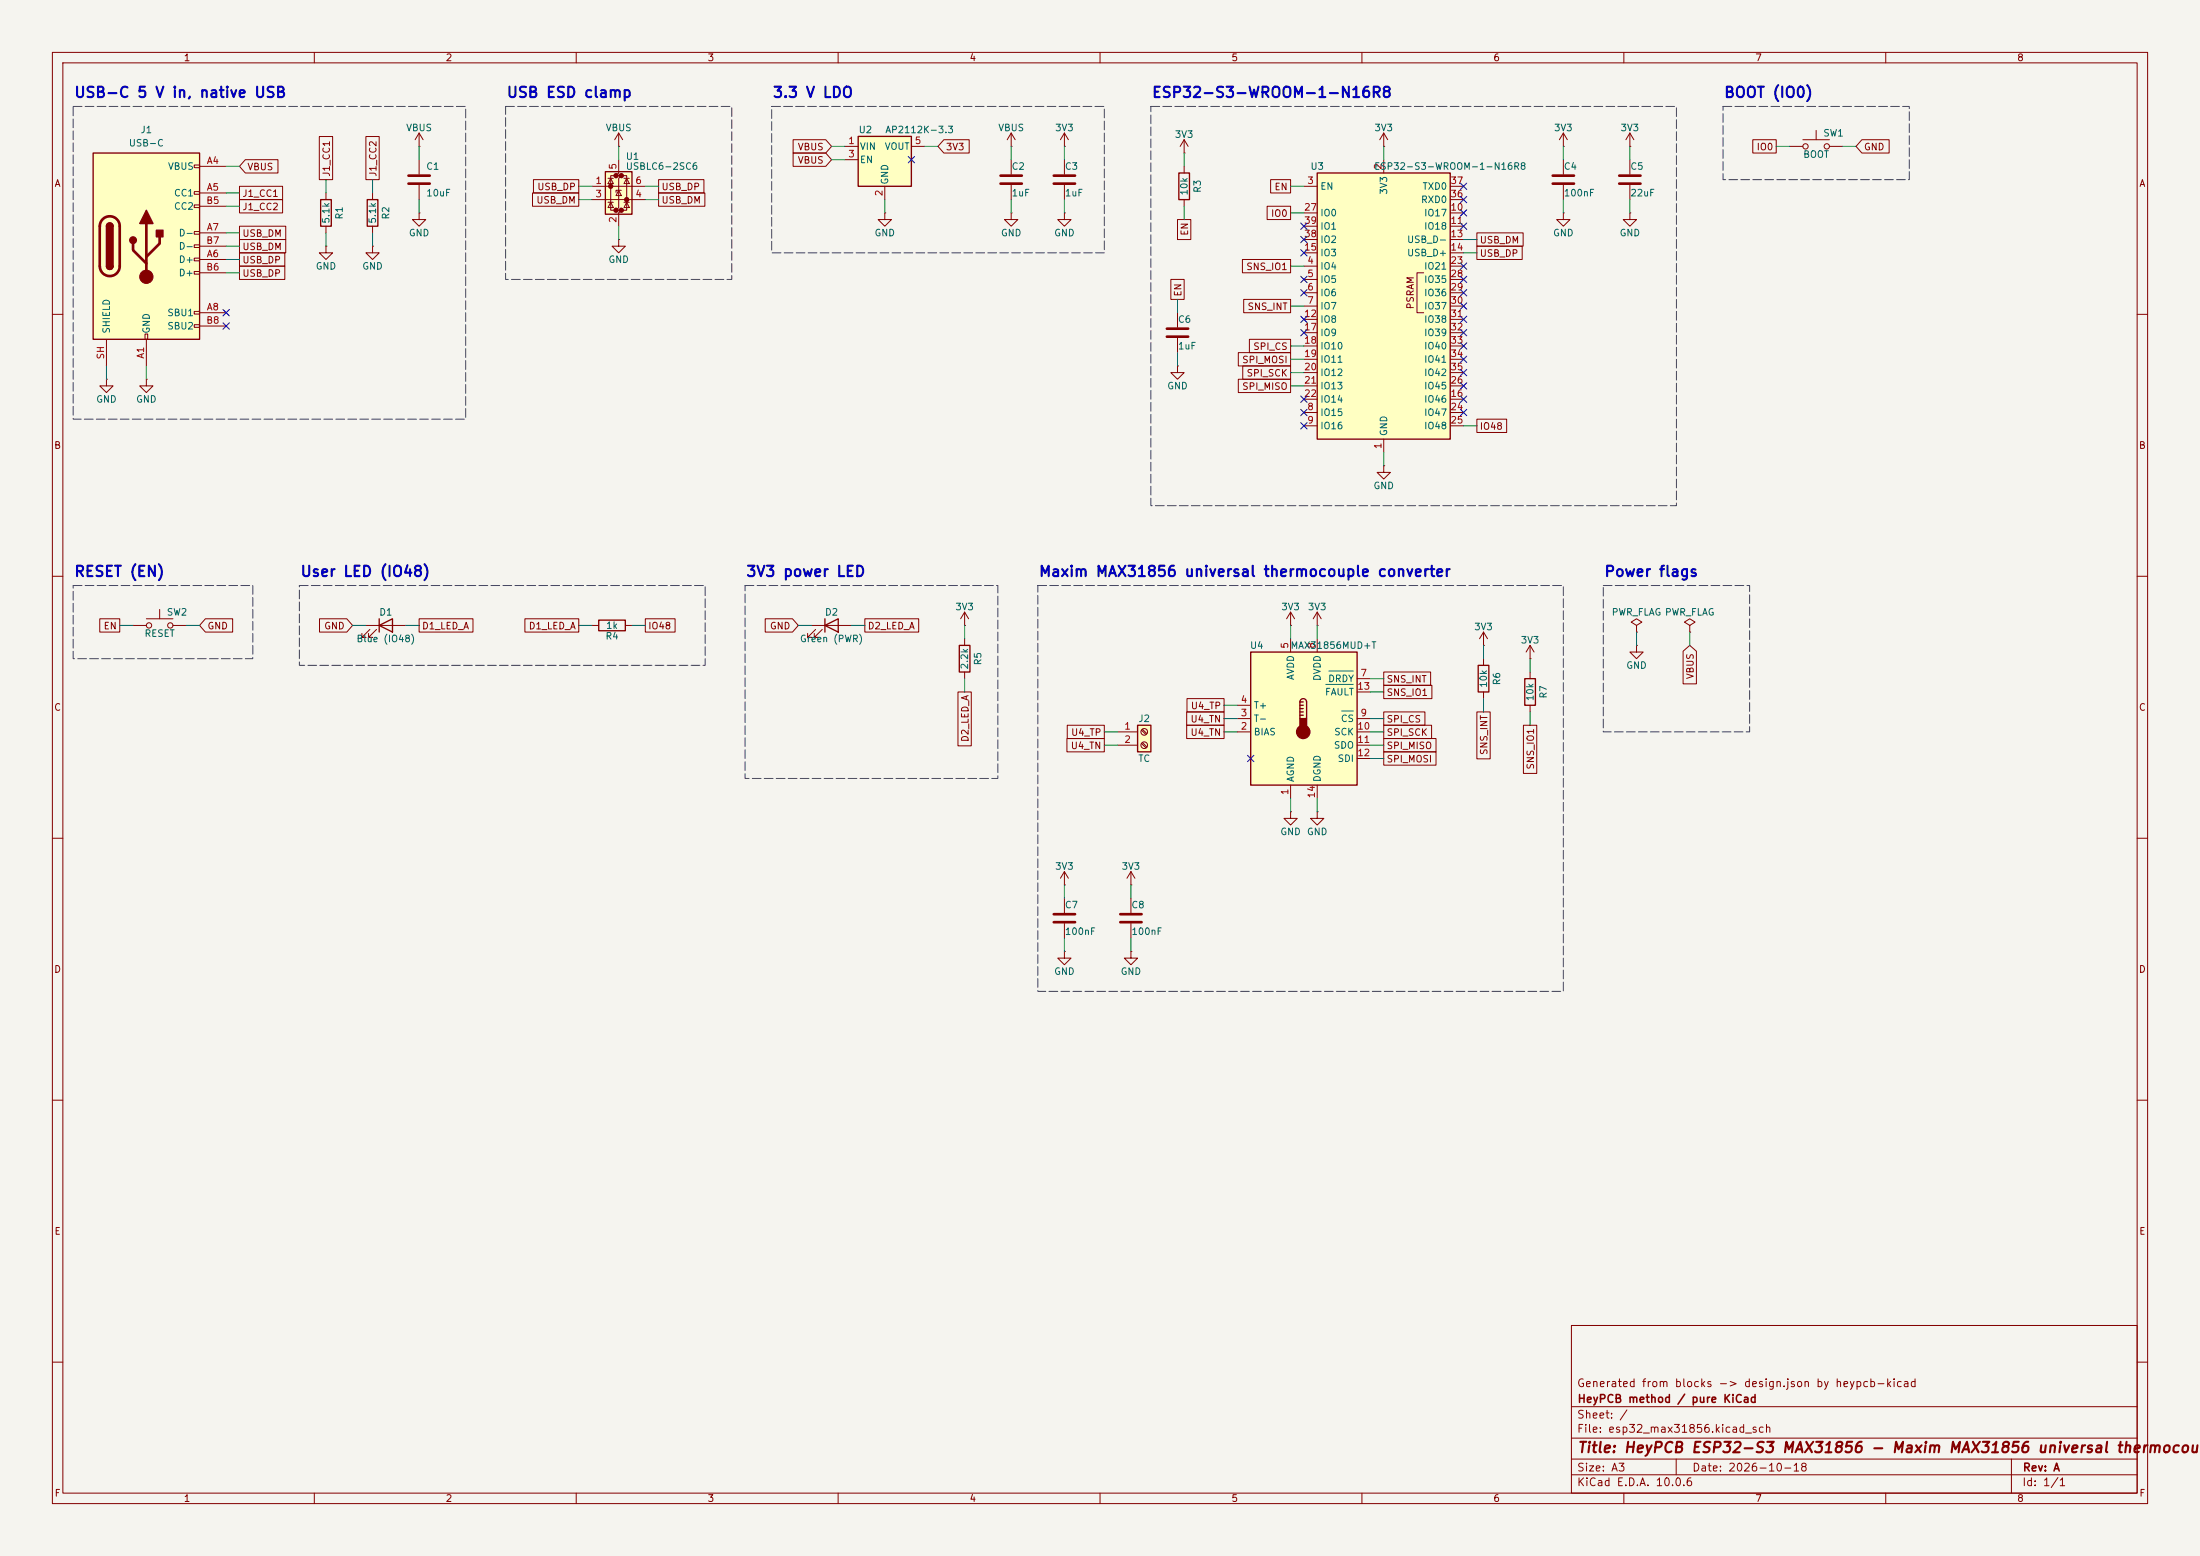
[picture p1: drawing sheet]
<svg xmlns="http://www.w3.org/2000/svg" width="420mm" height="297mm" viewBox="0 0 420 297" stroke-linecap="round" stroke-linejoin="round" font-family="sans-serif">
<path d="M0 0h420v297h-420z" fill="#f5f4ef" stroke="#f5f4ef" stroke-width=".19"/>
<g fill="none" stroke="#840000" stroke-width=".19">
<path d="M10 10h400v277h-400zM12 12h396v273h-396zM60 10v2M110 10v2M160 10v2M210 10v2M260 10v2M310 10v2M360 10v2M80 30.5v2.8M80 35.3v2.8M298.4 27.9h.1"/>
<path d="M298.4 25.4v2.5M298.4 30.5v2.8M298.4 35.3v2.8M298.4 25.4l-.7 1.3M298.4 25.4l.8 1.3M80 40.6v1.3h1.3l-1.3 1.3-1.3-1.3h1.3M80 40.6h.1M168.9 40.6v1.3h1.3l-1.3 1.3-1.3-1.3h1.3M168.9 40.6h.1M311.1 40.6v1.3h1.3l-1.3 1.3-1.2-1.3h1.2M311.1 40.6h.1M10 60h2"/>
<path d="M408 60h2M10 110h2M251.5 119.4h.1M251.5 116.8l-.8 1.3M251.5 116.8l.7 1.3M251.5 116.8v2.6M408 110h2M10 160h2M408 160h2M10 210h2M408 210h2M300 253h108v32h-108z"/>
<path d="M10 260h2M300 278.5h108M300 274.5h108M300 268.5h108M320 278.5v3M384 278.5v6.5M408 260h2M60 285v2M110 285v2M160 285v2M210 285v2M260 285v2"/>
<path d="M300 281.5h108M310 285v2M360 285v2"/>
</g>
<path d="M78 33.5h4M78 35.1h4M296.4 33.5h4.1M296.4 35.1h4.1" fill="none" stroke="#840000" stroke-width=".51"/>
<path d="M251.5 33h25.4v50.8h-25.4z" fill="#ffffc2"/>
<path d="M251.5 33h25.4v50.8h-25.4z" fill="none" stroke="#840000" stroke-width=".25"/>
<g fill="none" stroke="#840000" stroke-width=".19">
<path d="M248.9 35.6h2.6M264.2 30.5v2.5M276.9 35.6h2.5M276.9 38.1h2.5M311.1 27.9h.1M311.1 25.4l-.7 1.3M311.1 25.4l.8 1.3M311.1 25.4v2.5M248.9 50.8h2.6M248.9 53.3h2.6M248.9 55.9h2.6M248.9 58.4h2.6"/>
<path d="M248.9 40.6h2.6M248.9 43.2h2.6M248.9 45.7h2.6M248.9 48.3h2.6M271.8 52.1h-1.3v7.6h1.3M276.9 50.8h2.5M276.9 53.3h2.5M276.9 55.9h2.5M276.9 58.4h2.5M276.9 40.6h2.5M276.9 43.2h2.5M276.9 45.7h2.5"/>
<path d="M276.9 48.3h2.5M27.9 72.4v1.3h1.3l-1.3 1.2-1.2-1.2h1.2M27.9 72.4h.1M248.9 78.7h2.6M248.9 61h2.6M248.9 76.2h2.6M248.9 63.5h2.6M248.9 66h2.6M248.9 68.6h2.6M248.9 71.1h2.6M248.9 73.7h2.6M276.9 78.7h2.5"/>
<path d="M276.9 61h2.5M276.9 76.2h2.5M276.9 63.5h2.5M276.9 66h2.5M276.9 68.6h2.5M276.9 71.1h2.5M276.9 73.7h2.5M248.9 81.3h2.6M264.2 88.9v1.3h1.2l-1.2 1.2-1.3-1.2h1.3M264.2 88.9h.1M264.2 83.8v2.6M276.9 81.3h2.5"/>
</g>
<path d="M17.8 29.2h20.3v35.6h-20.3z" fill="#ffffc2"/>
<g fill="none" stroke="#840000" stroke-width=".19">
<path d="M37.1 31.5h1v.5h-1zM37.1 36.6h1v.5h-1zM37.1 39.1h1v.5h-1zM38.1 31.8h5.1M38.1 36.8h5.1M38.1 39.4h5.1M62.2 36.8v1.3M71.1 36.8v1.3M80 27.9h.1M80 25.4l-.8 1.3M80 25.4l.8 1.3M80 25.4v2.5"/>
<path d="M311.1 30.5v2.8M311.1 35.3v2.8M341.6 27.9h2.6M344.2 26.7h5M346.7 24.9v1.8M349.2 27.9h2.6M37.1 44.2h1v.5h-1zM37.1 46.7h1v.5h-1zM37.1 49.3h1v.5h-1zM37.1 51.8h1v.5h-1zM37.1 59.4h1v.5h-1zM38.1 49.5h5.1"/>
<path d="M38.1 44.5h5.1M38.1 59.7h5.1M38.1 52.1h5.1M38.1 47h5.1M62.2 47v1.3h1.3l-1.3 1.2-1.2-1.2h1.2M62.2 47h.1M62.2 43.2v1.3M71.1 47v1.3h1.3l-1.3 1.2-1.3-1.2h1.3M71.1 47h.1M71.1 43.2v1.3M20.3 72.4v1.3h1.3l-1.3 1.2-1.3-1.2h1.3M20.3 72.4h.1"/>
<path d="M20.3 64.8v5.1M27.7 63.8h.5v1h-.5zM27.9 64.8v5.1M37.1 62h1v.5h-1zM38.1 62.2h5.1M69.8 119.4h7.7M113 119.4h1.3M119.4 119.4h1.2M312.4 119.4l1-.7-1-.6-1 .6 1 .7v1.3M322.6 119.4l1-.7-1-.6-1 .6 1 .7v1.3M70.6 120.1l-1.5 1.6h.7h-.7v-.8M71.9 120.1l-1.5 1.6h.7h-.7v-.8"/>
<path d="M283.2 123.2h.1M283.2 120.7l-.8 1.2M283.2 120.7l.8 1.2M283.2 120.7v2.5M283.2 125.7v1.3M283.2 132.1v1.3M292.1 125.7h.1M292.1 123.2l-.8 1.3M292.1 123.2l.8 1.3M292.1 123.2v2.5M292.1 128.3v1.2M292.1 134.6v1.3"/>
<path d="M312.4 123.2v1.3h1.3l-1.3 1.2-1.3-1.2h1.3M312.4 123.2h.1M312.4 120.7h.1M322.6 120.7h.1M246.4 154.9v1.3h1.2l-1.2 1.3-1.3-1.3h1.3M246.4 154.9h.1M203.2 168.9h.1M203.2 166.4l-.8 1.2M203.2 166.4l.8 1.2M203.2 166.4v2.5M215.9 181.6v1.3h1.3l-1.3 1.3-1.3-1.3h1.3M215.9 181.6h.1"/>
<circle cx="344.7" cy="27.9" r=".51"/>
<circle cx="348.7" cy="27.9" r=".51"/>
</g>
<path d="M17.8 29.2h20.3v35.6h-20.3zM61.2 38.1h2v5.1h-2zM70.1 38.1h2v5.1h-2zM20.3 43.2a.64 .64 0 0 1 .7-.7 .64 .64 0 0 1 .6 .7M20.3 50.8a.64 .64 0 0 0 .7 .6 .64 .64 0 0 0 .6-.6M72.4 119.4l2.5-1.3v2.6zM72.4 118.1v2.6M114.3 118.4h5.1v2h-5.1zM282.2 127h2v5.1h-2zM291.1 129.5h2v5.1h-2z" fill="none" stroke="#840000" stroke-width=".25"/>
<path d="M309.1 33.5h4.1M309.1 35.1h4.1M19.6 41.8a1.9 1.9 0 0 1 2.1-.4 1.9 1.9 0 0 1 1.2 1.8v7.6a1.91 1.91 0 0 1-1.9 1.9 1.91 1.91 0 0 1-2-1.9l.1-7.8 .1-.6zM25.4 46.5v1.3l2.5 2.5M27.9 42.7v10.1M30.5 45.2v1.3l-2.6 2.5" fill="none" stroke="#840000" stroke-width=".51"/>
<g fill="#840000" stroke="#840000" stroke-width=".25">
<path d="M20.3 43.2h1.3v7.6h-1.3z"/>
<path d="M20.5 42.7a.64 .64 0 0 1 .7-.1 .64 .64 0 0 1 .4 .6h-1.3z"/>
<path d="M20.3 50.8h1.3a.64 .64 0 0 1-.6 .6 .64 .64 0 0 1-.7-.6z"/>
<path d="M27.9 40.1l1.3 2.6h-2.5z"/>
<path d="M29.8 43.9h1.3v1.3h-1.3z"/>
<circle cx="25.4" cy="45.8" r=".63"/>
</g>
<circle cx="27.9" cy="52.8" r="1.27" fill="#840000" stroke="#840000" stroke-width=".19"/>
<path d="M115.6 32.8h5v8.1h-5z" fill="#ffffc2"/>
<g fill="#840000" stroke="#840000" stroke-width=".51">
<circle cx="116.6" cy="35.6" r=".25"/>
<circle cx="117.6" cy="33.5" r=".25"/>
<circle cx="117.6" cy="40.1" r=".25"/>
<circle cx="118.6" cy="33.5" r=".25"/>
<circle cx="118.6" cy="40.1" r=".25"/>
<circle cx="119.6" cy="38.1" r=".25"/>
</g>
<g fill="none" stroke="#840000" stroke-width=".19">
<path d="M113 35.6h10.2M113 38.1h10.2M116.1 38.6h1M116.1 34h1M116.6 34l.5 1.1h-1zM116.6 38.6l.5 1h-1zM117.6 33.5h-1v6.6h1M118.1 30.5v2.5l-.5 .5h1l-.5 .5v5.6l-.5 .5h1l-.5 .5v2.6M118.1 36.3l.5 1h-1zM118.6 36.3h-1v.4M118.6 33.5h1v6.6h-1M119.1 38.6h1"/>
<path d="M119.1 34h1M119.6 34l.5 1.1h-1zM119.6 38.6l.5 1h-1zM251.5 154.9v1.3h1.2l-1.2 1.3-1.3-1.3h1.3M251.5 154.9h.1"/>
</g>
<path d="M115.6 32.8h5v8.1h-5z" fill="none" stroke="#840000" stroke-width=".25"/>
<path d="M238.8 124.5h20.3v25.4h-20.3z" fill="#ffffc2"/>
<path d="M225 33h2.1v5.1h-2.1zM238.8 124.5h20.3v25.4h-20.3zM248.2 134a.64 .64 0 0 1 .6-.6 .64 .64 0 0 1 .6 .6v3.2M248.2 134v3.2M248.2 134h.6M248.2 134.6h.6M248.2 135.3h.6M248.2 135.9h.6M248.2 136.5h.6" fill="none" stroke="#840000" stroke-width=".25"/>
<g fill="#840000" stroke="#840000" stroke-width=".25">
<path d="M248.2 137.2h1.2v1.9h-1.2z"/>
<circle cx="248.8" cy="139.7" r="1.27"/>
</g>
<g fill="none" stroke="#840000" stroke-width=".19">
<path d="M118.1 27.9h.1M118.1 25.4l-.8 1.3M118.1 25.4l.8 1.3M118.1 25.4v2.5M193 30.5v2.8M193 35.3v2.8M203.2 27.9h.1M203.2 25.4v2.5M203.2 30.5v2.8M203.2 35.3v2.8M203.2 25.4l-.8 1.3M203.2 25.4l.8 1.3"/>
<path d="M226.1 29.2h.1M226.1 26.7l-.8 1.2M226.1 26.7l.7 1.2M226.1 26.7v2.5M226.1 31.8v1.2M226.1 38.1v1.3M264.2 27.9h.1M264.2 25.4l-.8 1.3M264.2 25.4l.7 1.3M264.2 25.4v2.5M118.1 45.7v1.3h1.3l-1.3 1.3-1.3-1.3h1.3M118.1 45.7h.1"/>
<path d="M193 40.6v1.3h1.3l-1.3 1.3-1.2-1.3h1.2M193 40.6h.1M203.2 40.6v1.3h1.3l-1.3 1.3-1.3-1.3h1.3M203.2 40.6h.1M236.2 139.7h2.6M236.2 137.2h2.6M236.2 134.6h2.6M246.4 121.9v2.6M251.5 121.9v2.6M259.1 139.7h2.5M259.1 137.2h2.5M259.1 129.5h2.5"/>
<path d="M259.1 132.1h2.5M246.4 149.9v2.5M251.5 149.9v2.5M259.1 142.2h2.5M259.1 144.8h2.5M203.2 171.5v2.7M203.2 176.3v2.8M203.2 181.6v1.3h1.3l-1.3 1.3-1.3-1.3h1.3M203.2 181.6h.1"/>
</g>
<path d="M253.1 130.6h5.2M253.7 128.1h4.6M256.1 135.7h2.2" fill="none" stroke="#006464" stroke-width=".19"/>
<path d="M191 33.5h4.1M191 35.1h4.1M201.2 33.5h4M201.2 35.1h4M201.2 174.5h4M201.2 176h4" fill="none" stroke="#840000" stroke-width=".51"/>
<path d="M217.2 138.4h2.5v5.1h-2.5z" fill="#ffffc2"/>
<path d="M157.5 119.4l2.5-1.3v2.6zM157.5 118.1v2.6M183.1 123.2h2.1v5.1h-2.1zM217.2 138.4h2.5v5.1h-2.5z" fill="none" stroke="#840000" stroke-width=".25"/>
<g fill="none" stroke="#840000" stroke-width=".19">
<path d="M193 27.9h.1M193 25.4l-.7 1.3M193 25.4l.8 1.3M193 25.4v2.5M224.8 59.7v2.8M298.4 40.6v1.3h1.3l-1.3 1.3-1.2-1.3h1.2M298.4 40.6h.1M224.8 69.9v1.2h1.3l-1.3 1.3-1.3-1.3h1.3M224.8 69.9h.1M224.8 64.5v2.8M25.4 119.4h2.5M27.9 118.1h5.1"/>
<path d="M30.5 116.3v1.8M33 119.4h2.6M154.9 119.4h7.7M184.1 119.4h.1M184.1 116.8l-.7 1.3M184.1 116.8l.8 1.3M184.1 116.8v2.6M246.4 119.4h.1M246.4 116.8l-.8 1.3M246.4 116.8l.7 1.3M246.4 116.8v2.6M155.7 120.1l-1.5 1.6h.7h-.7v-.8"/>
<path d="M157 120.1l-1.6 1.6h.8h-.8v-.8M184.1 121.9v1.3M184.1 128.3v1.2M213.4 139.7h3.8M217.9 139.4l.9 .8M218.1 139.2l.8 .8M213.4 142.2h3.8M217.9 141.9l.9 .8M218.1 141.7l.8 .9M215.9 168.9h.1M215.9 166.4v2.5M215.9 171.5v2.7"/>
<path d="M215.9 176.3v2.8M215.9 166.4l-.8 1.2M215.9 166.4l.8 1.2"/>
<circle cx="28.4" cy="119.4" r=".51"/>
<circle cx="32.5" cy="119.4" r=".51"/>
<circle cx="218.4" cy="139.7" r=".63"/>
<circle cx="218.4" cy="142.2" r=".63"/>
</g>
<path d="M222.8 62.7h4M222.8 64.3h4M213.9 174.5h4M213.9 176h4" fill="none" stroke="#840000" stroke-width=".51"/>
<path d="M163.8 26h10.2v9.6h-10.2z" fill="#ffffc2"/>
<path d="M163.8 26h10.2v9.6h-10.2z" fill="none" stroke="#840000" stroke-width=".25"/>
<g fill="none" stroke="#840000" stroke-width=".19">
<path d="M45.7 35.6h8.2v2.5h-8.2zM45.7 38.1h8.2v2.5h-8.2zM46.8 30.5h6.3v2.5h-6.3l-1.1-1.2zM61 26.1h2.5v8.2h-2.5zM69.8 26.1h2.6v8.2h-2.6zM101.7 36.8h8.8v2.6h-8.8zM101.8 34.3h8.7v2.5h-8.7zM125.7 34.3h8.7v2.5h-8.7zM125.7 36.8h8.9v2.6h-8.9zM151.4 26.7h6.2l1.1 1.2-1.1 1.3h-6.2zM151.4 29.2h6.2l1.1 1.3-1.1 1.3h-6.2zM161.3 27.9h2.5"/>
<path d="M161.3 30.5h2.5M168.9 35.6v2.5M174 27.9h2.5M180.2 26.7h4.8v2.5h-4.8l-1.1-1.3zM241.9 39.4h4.5v2.5h-4.5zM242.6 34.3h3.8v2.5h-3.8zM334.6 26.7h4.5v2.5h-4.5zM355.4 26.7h5.2v2.5h-5.2l-1.1-1.3zM45.7 48.3h8.7v2.5h-8.7zM45.7 43.2h8.9v2.5h-8.9zM45.7 50.8h8.7v2.5h-8.7zM45.7 45.7h8.9v2.6h-8.9z"/>
<path d="M223.5 53.3h2.6v3.9h-2.6zM224.8 41.9h2.5v3.8h-2.5zM237.2 49.5h9.2v2.6h-9.2zM237.4 57.1h9v2.6h-9zM281.9 44.4h8.9v2.6h-8.9zM281.9 47h8.7v2.5h-8.7zM236.4 72.4h10v2.5h-10zM236.4 67.3h10v2.6h-10zM237.2 69.8h9.2v2.6h-9.2zM238.5 64.8h7.9v2.5h-7.9zM281.9 80h5.7v2.6h-5.7zM19 118.1h3.9v2.6h-3.9z"/>
<path d="M39.2 118.1h5.2v2.6h-5.2l-1.1-1.3zM61 118.1h5.2l1.1 1.3-1.1 1.3h-5.2zM80 118.1h10.3v2.6h-10.3zM100.2 118.1h10.3v2.6h-10.3zM123.2 118.1h5.7v2.6h-5.7zM146.1 118.1h5.2l1.1 1.3-1.1 1.3h-5.2zM165.1 118.1h10.3v2.6h-10.3zM182.9 132.1h2.5v10.3h-2.5zM203.7 138.4h7.1v2.6h-7.1zM226.5 135.9h7.2v2.5h-7.2zM226.5 138.4h7.2v2.6h-7.2zM226.6 133.3h7.1v2.6h-7.1z"/>
<path d="M264.2 130.8h9.2v2.6h-9.2zM264.2 138.4h9.1v2.6h-9.1zM264.2 135.9h7.8v2.5h-7.8zM264.2 128.3h8.9v2.5h-8.9zM281.9 135.9h2.6v8.9h-2.6zM290.8 138.4h2.6v9.2h-2.6zM321.3 124.3l1.3-1.1 1.3 1.1v6.2h-2.6zM203.7 141h7.1v2.5h-7.1zM264.2 143.5h9.9v2.6h-9.9zM264.2 141h9.9v2.5h-9.9z"/>
</g>
<g fill="none" stroke="#009600" stroke-width=".19">
<path d="M43.2 39.4h2.5M43.2 36.8h2.5M43.2 31.8h2.5M62.2 34.3v2.5M71.1 34.3v2.5M80 27.9v2.6M80 38.1v2.5M110.5 35.6h2.5M110.5 38.1h2.5M118.1 27.9v2.6M123.2 35.6h2.5M123.2 38.1h2.5"/>
<path d="M158.7 27.9h2.6M158.7 30.5h2.6M168.9 38.1v2.5M176.5 27.9h2.6M193 27.9v2.6M193 38.1v2.5M203.2 27.9v2.6M203.2 38.1v2.5M226.1 29.2v2.6M226.1 39.4v2.5M246.4 35.6h2.5M264.2 27.9v2.6"/>
<path d="M298.4 27.9v2.6M298.4 38.1v2.5M311.1 27.9v2.6M311.1 38.1v2.5M339.1 27.9h2.5M351.8 27.9h2.5M43.2 52.1h2.5M43.2 47h2.5M43.2 44.5h2.5M43.2 49.5h2.5M62.2 44.5v2.5M71.1 44.5v2.5"/>
<path d="M118.1 43.2v2.5M224.8 57.2v2.5M246.4 58.4h2.5M246.4 50.8h2.5M246.4 40.6h2.5M279.4 48.3h2.5M279.4 45.7h2.5M20.3 69.9v2.5M27.9 69.9v2.5M224.8 67.3v2.6M246.4 68.6h2.5M246.4 73.7h2.5"/>
<path d="M246.4 66h2.5M246.4 71.1h2.5M264.2 86.4v2.5M279.4 81.3h2.5M22.9 119.4h2.5M35.6 119.4h2.5M67.3 119.4h2.5M77.5 119.4h2.5M110.5 119.4h2.5M120.6 119.4h2.6M152.4 119.4h2.5M162.6 119.4h2.5"/>
<path d="M184.1 119.4v2.5M246.4 119.4v2.5M251.5 119.4v2.5M184.1 129.5v2.6M210.8 139.7h2.6M233.7 137.2h2.5M233.7 139.7h2.5M233.7 134.6h2.5M261.6 137.2h2.6M261.6 139.7h2.6M261.6 132.1h2.6M261.6 129.5h2.6"/>
<path d="M283.2 123.2v2.5M283.2 133.4v2.5M292.1 125.7v2.6M292.1 135.9v2.5M312.4 120.7v2.5M322.6 120.7v2.5M210.8 142.2h2.6M246.4 152.4v2.5M251.5 152.4v2.5M261.6 142.2h2.6M261.6 144.8h2.6M203.2 168.9v2.6"/>
<path d="M203.2 179.1v2.5M215.9 168.9v2.6M215.9 179.1v2.5"/>
</g>
<g fill="none" stroke="#000084" stroke-width=".19">
<path d="M173.4 29.9l1.2 1.2M174.6 29.9l-1.2 1.2M278.8 35l1.2 1.2M278.8 37.5l1.2 1.2M280 35l-1.2 1.2M280 37.5l-1.2 1.2M42.6 59.1l1.2 1.2M43.8 59.1l-1.2 1.2M248.3 42.6l1.2 1.2M248.3 47.7l1.2 1.2M248.3 52.7l1.2 1.2M248.3 55.3l1.2 1.2"/>
<path d="M248.3 45.1l1.2 1.2M249.5 42.6l-1.2 1.2M249.5 47.7l-1.2 1.2M249.5 52.7l-1.2 1.2M249.5 55.3l-1.2 1.2M249.5 45.1l-1.2 1.2M278.8 57.8l1.2 1.2M278.8 40l1.2 1.2M278.8 50.2l1.2 1.2M278.8 42.6l1.2 1.2M278.8 52.7l1.2 1.2M278.8 55.3l1.2 1.2"/>
<path d="M280 57.8l-1.2 1.2M280 50.2l-1.2 1.2M280 40l-1.2 1.2M280 42.6l-1.2 1.2M280 52.7l-1.2 1.2M280 55.3l-1.2 1.2M42.6 61.6l1.2 1.2M43.8 61.6l-1.2 1.2M248.3 62.9l1.2 1.2M248.3 75.6l1.2 1.2M248.3 78.1l1.2 1.2M248.3 60.4l1.2 1.2"/>
<path d="M249.5 62.9l-1.2 1.2M249.5 75.6l-1.2 1.2M249.5 78.1l-1.2 1.2M249.5 60.4l-1.2 1.2M278.8 78.1l1.2 1.2M278.8 73.1l1.2 1.2M278.8 70.5l1.2 1.2M278.8 68l1.2 1.2M278.8 65.4l1.2 1.2M278.8 62.9l1.2 1.2M278.8 60.4l1.2 1.2M278.8 75.6l1.2 1.2"/>
<path d="M280 78.1l-1.2 1.2M280 73.1l-1.2 1.2M280 70.5l-1.2 1.2M280 68l-1.2 1.2M280 65.4l-1.2 1.2M280 62.9l-1.2 1.2M280 60.4l-1.2 1.2M280 75.6l-1.2 1.2M248.3 80.7l1.2 1.2M249.5 80.7l-1.2 1.2M238.2 144.2l1.2 1.2M239.4 144.2l-1.2 1.2"/>
</g>
<path d="M14 20.3h74.9v59.7h-74.9zM96.5 20.3h43.2v33h-43.2zM147.3 20.3h63.5v28h-63.5zM219.7 20.3h100.3v76.2h-100.3zM328.9 20.3h35.6v14h-35.6zM14 111.8h34.3v13.9h-34.3zM57.1 111.8h77.5v15.2h-77.5zM142.2 111.8h48.3v36.8h-48.3zM198.1 111.8h100.3v77.4h-100.3zM306.1 111.8h27.9v27.9h-27.9z" fill="none" stroke="#484848" stroke-width=".19" stroke-dasharray="1.7 .6"/>
<g font-size="2" fill="#0000c2">
<text x="14" y="19.1">USB-C 5 V in, native USB</text>
<text x="96.6" y="19.1">USB ESD clamp</text>
<text x="147.4" y="19.1">3.3 V LDO</text>
<text x="219.8" y="19.1">ESP32-S3-WROOM-1-N16R8</text>
<text x="329" y="19.1">BOOT (IO0)</text>
<text x="14" y="110.6">RESET (EN)</text>
<text x="57.2" y="110.6">User LED (IO48)</text>
<text x="142.3" y="110.6">3V3 power LED</text>
<text x="198.2" y="110.6">Maxim MAX31856 universal thermocouple converter</text>
<text x="306.1" y="110.6">Power flags</text>
</g>
<text font-size="2" fill="#840000" x="301" y="277.8">Title: HeyPCB ESP32-S3 MAX31856 - Maxim MAX31856 universal thermocoup</text>
<g font-size="1.5" fill="#840000">
<text x="300.9" y="265.1">Generated from blocks -&gt; design.json by heypcb-kicad</text>
<text x="301" y="268.1">HeyPCB method / pure KiCad</text>
<text x="300.9" y="273.8">File: esp32_max31856.kicad_sch</text>
<text x="300.9" y="271.1">Sheet: /</text>
<text x="300.9" y="281.2">Size: A3</text>
<text x="322.9" y="281.2">Date: 2026-10-18</text>
<text x="386" y="281.2">Rev: A</text>
<text x="300.9" y="284">KiCad E.D.A. 10.0.6</text>
<text x="385.9" y="284">Id: 1/1</text>
</g>
<g font-size="1.3" fill="#840000">
<text x="35" y="12">1</text>
<text x="85" y="12">2</text>
<text x="135" y="12">3</text>
<text x="185" y="12">4</text>
<text x="235" y="12">5</text>
<text x="285" y="12">6</text>
<text x="335" y="12">7</text>
<text x="385" y="12">8</text>
<text x="152.2" y="29">VBUS</text>
<text x="180.5" y="29">3V3</text>
<text x="335.2" y="29">IO0</text>
<text x="355.7" y="29">GND</text>
<text x="10.3" y="36">A</text>
<text x="47.1" y="32.8">VBUS</text>
<text x="63.3" y="33.8" transform="rotate(-90 63.3 33.8)">J1_CC1</text>
<text x="72.2" y="33.8" transform="rotate(-90 72.2 33.8)">J1_CC2</text>
<text x="152.2" y="31.5">VBUS</text>
<text x="408.3" y="36">A</text>
<text x="46.2" y="37.9">J1_CC1</text>
<text x="46.2" y="40.4">J1_CC2</text>
<text x="102.3" y="39.2">USB_DM</text>
<text x="102.5" y="36.6">USB_DP</text>
<text x="126.2" y="36.6">USB_DP</text>
<text x="126.2" y="39.2">USB_DM</text>
<text x="242.5" y="41.7">IO0</text>
<text x="243.2" y="36.6">EN</text>
<text x="46.2" y="45.5">USB_DM</text>
<text x="227.1" y="45.1" transform="rotate(-90 227.1 45.1)">EN</text>
<text x="282.4" y="46.8">USB_DM</text>
<text x="46.2" y="50.6">USB_DP</text>
<text x="46.2" y="53.1">USB_DP</text>
<text x="46.2" y="48">USB_DM</text>
<text x="237.8" y="51.9">SNS_IO1</text>
<text x="282.4" y="49.3">USB_DP</text>
<text x="225.8" y="56.7" transform="rotate(-90 225.8 56.7)">EN</text>
<text x="238.1" y="59.5">SNS_INT</text>
<text x="270.2" y="59.2" transform="rotate(-90 270.2 59.2)">PSRAM</text>
<text x="237" y="69.6">SPI_MOSI</text>
<text x="239.1" y="67.1">SPI_CS</text>
<text x="237" y="74.7">SPI_MISO</text>
<text x="237.9" y="72.2">SPI_SCK</text>
<text x="282.4" y="82.3">IO48</text>
<text x="10.2" y="86">B</text>
<text x="408.2" y="86">B</text>
<text x="19.7" y="120.4">EN</text>
<text x="39.5" y="120.4">GND</text>
<text x="61.8" y="120.4">GND</text>
<text x="80.5" y="120.4">D1_LED_A</text>
<text x="100.8" y="120.4">D1_LED_A</text>
<text x="123.6" y="120.4">IO48</text>
<text x="146.9" y="120.4">GND</text>
<text x="165.5" y="120.4">D2_LED_A</text>
<text x="264.6" y="130.6">SNS_INT</text>
<text x="323.6" y="129.7" transform="rotate(-90 323.6 129.7)">VBUS</text>
<text x="10.2" y="136">C</text>
<text x="227.2" y="135.7">U4_TP</text>
<text x="264.6" y="133.1">SNS_IO1</text>
<text x="408.2" y="136">C</text>
<text x="185.2" y="141.7" transform="rotate(-90 185.2 141.7)">D2_LED_A</text>
<text x="204.3" y="143.3">U4_TN</text>
<text x="204.4" y="140.8">U4_TP</text>
<text x="227.2" y="138.2">U4_TN</text>
<text x="227.2" y="140.8">U4_TN</text>
<text x="264.6" y="143.3">SPI_MISO</text>
<text x="264.6" y="140.8">SPI_SCK</text>
<text x="264.6" y="138.2">SPI_CS</text>
<text x="264.6" y="145.8">SPI_MOSI</text>
<text x="284.3" y="144.2" transform="rotate(-90 284.3 144.2)">SNS_INT</text>
<text x="293.2" y="147" transform="rotate(-90 293.2 147)">SNS_IO1</text>
<text x="10.2" y="186">D</text>
<text x="408.2" y="186">D</text>
<text x="10.3" y="236">E</text>
<text x="408.3" y="236">E</text>
<text x="10.3" y="286">F</text>
<text x="35" y="287">1</text>
<text x="85" y="287">2</text>
<text x="135" y="287">3</text>
<text x="185" y="287">4</text>
<text x="235" y="287">5</text>
<text x="285" y="287">6</text>
<text x="335" y="287">7</text>
<text x="385" y="287">8</text>
<text x="408.3" y="286">F</text>
</g>
<g font-size="1.3" fill="#006464">
<text x="24.5" y="28.3">USB-C</text>
<text x="26.7" y="25.7">J1</text>
<text x="77.4" y="25.3">VBUS</text>
<text x="115.5" y="25.3">VBUS</text>
<text x="163.8" y="25.7">U2</text>
<text x="164.1" y="28.9">VIN</text>
<text x="168.8" y="28.9">VOUT</text>
<text x="168.9" y="25.7">AP2112K-3.3</text>
<text x="190.5" y="25.3">VBUS</text>
<text x="201.3" y="25.3">3V3</text>
<text x="224.2" y="26.6">3V3</text>
<text x="262.3" y="25.3">3V3</text>
<text x="296.6" y="25.3">3V3</text>
<text x="309.3" y="25.3">3V3</text>
<text x="348" y="26.4">SW1</text>
<text x="32" y="32.7">VBUS</text>
<text x="81.3" y="32.7">C1</text>
<text x="119.4" y="30.8">U1</text>
<text x="119.4" y="32.7">USBLC6-2SC6</text>
<text x="164.1" y="31.4">EN</text>
<text x="169.9" y="35.3" transform="rotate(-90 169.9 35.3)">GND</text>
<text x="193" y="32.7">C2</text>
<text x="203.2" y="32.7">C3</text>
<text x="250.1" y="32.7">U3</text>
<text x="262.2" y="32.7">ESP32-S3-WROOM-1-N16R8</text>
<text x="298.4" y="32.7">C4</text>
<text x="311.1" y="32.7">C5</text>
<text x="344.1" y="30.4">BOOT</text>
<text x="33.1" y="37.8">CC1</text>
<text x="33.1" y="40.3">CC2</text>
<text x="81.3" y="37.8">10uF</text>
<text x="193" y="37.8">1uF</text>
<text x="203.2" y="37.8">1uF</text>
<text x="227" y="37.4" transform="rotate(-90 227 37.4)">10k</text>
<text x="229.6" y="36.9" transform="rotate(-90 229.6 36.9)">R3</text>
<text x="251.9" y="36.5">EN</text>
<text x="251.9" y="41.6">IO0</text>
<text x="265.1" y="37.3" transform="rotate(-90 265.1 37.3)">3V3</text>
<text x="271.2" y="39.1">RXD0</text>
<text x="271.5" y="36.5">TXD0</text>
<text x="271.8" y="41.6">IO17</text>
<text x="298.4" y="37.8">100nF</text>
<text x="311.1" y="37.8">22uF</text>
<text x="34" y="45.4">D-</text>
<text x="34" y="48">D-</text>
<text x="63.2" y="42.8" transform="rotate(-90 63.2 42.8)">5.1k</text>
<text x="65.7" y="42" transform="rotate(-90 65.7 42)">R1</text>
<text x="72.1" y="42.8" transform="rotate(-90 72.1 42.8)">5.1k</text>
<text x="74.6" y="42" transform="rotate(-90 74.6 42)">R2</text>
<text x="77.9" y="45.4">GND</text>
<text x="166.8" y="45.4">GND</text>
<text x="191" y="45.4">GND</text>
<text x="201.1" y="45.4">GND</text>
<text x="251.9" y="46.7">IO2</text>
<text x="251.9" y="44.1">IO1</text>
<text x="268.5" y="46.7">USB_D-</text>
<text x="271.8" y="44.1">IO18</text>
<text x="296.4" y="45.4">GND</text>
<text x="309.1" y="45.4">GND</text>
<text x="34" y="50.5">D+</text>
<text x="34" y="53">D+</text>
<text x="60.2" y="51.8">GND</text>
<text x="69.1" y="51.8">GND</text>
<text x="116" y="50.5">GND</text>
<text x="251.9" y="51.8">IO4</text>
<text x="251.9" y="49.2">IO3</text>
<text x="268.5" y="49.2">USB_D+</text>
<text x="271.8" y="51.8">IO21</text>
<text x="251.9" y="54.3">IO5</text>
<text x="251.9" y="56.8">IO6</text>
<text x="251.9" y="59.4">IO7</text>
<text x="271.8" y="54.3">IO35</text>
<text x="271.8" y="56.8">IO36</text>
<text x="271.8" y="59.4">IO37</text>
<text x="21.3" y="63.8" transform="rotate(-90 21.3 63.8)">SHIELD</text>
<text x="28.9" y="63.8" transform="rotate(-90 28.9 63.8)">GND</text>
<text x="31.8" y="60.7">SBU1</text>
<text x="31.8" y="63.2">SBU2</text>
<text x="224.8" y="61.9">C6</text>
<text x="251.9" y="61.9">IO8</text>
<text x="251.9" y="64.5">IO9</text>
<text x="271.8" y="61.9">IO38</text>
<text x="271.8" y="64.5">IO39</text>
<text x="224.8" y="67">1uF</text>
<text x="251.9" y="67">IO10</text>
<text x="251.9" y="69.5">IO11</text>
<text x="271.8" y="67">IO40</text>
<text x="271.8" y="69.5">IO41</text>
<text x="18.3" y="77.2">GND</text>
<text x="25.9" y="77.2">GND</text>
<text x="222.7" y="74.6">GND</text>
<text x="251.9" y="72.1">IO12</text>
<text x="251.9" y="74.6">IO13</text>
<text x="251.9" y="77.2">IO14</text>
<text x="271.8" y="77.2">IO46</text>
<text x="271.8" y="74.6">IO45</text>
<text x="271.8" y="72.1">IO42</text>
<text x="251.9" y="79.7">IO15</text>
<text x="251.9" y="82.2">IO16</text>
<text x="265.1" y="83.3" transform="rotate(-90 265.1 83.3)">GND</text>
<text x="271.8" y="79.7">IO47</text>
<text x="271.8" y="82.2">IO48</text>
<text x="262.1" y="93.7">GND</text>
<text x="31.7" y="117.8">SW2</text>
<text x="72.3" y="117.8">D1</text>
<text x="157.4" y="117.8">D2</text>
<text x="182.3" y="116.8">3V3</text>
<text x="244.5" y="116.8">3V3</text>
<text x="249.6" y="116.8">3V3</text>
<text x="307.6" y="117.8">PWR_FLAG PWR_FLAG</text>
<text x="27.5" y="121.9">RESET</text>
<text x="67.9" y="122.9">Blue (IO48)</text>
<text x="115.5" y="122.4">R4</text>
<text x="115.6" y="120.3">1k</text>
<text x="152.6" y="122.9">Green (PWR)</text>
<text x="238.5" y="124.2">U4</text>
<text x="246.3" y="124.2">MAX31856MUD+T</text>
<text x="281.3" y="120.6">3V3</text>
<text x="290.2" y="123.1">3V3</text>
<text x="185.1" y="127.9" transform="rotate(-90 185.1 127.9)">2.2k</text>
<text x="187.7" y="127.1" transform="rotate(-90 187.7 127.1)">R5</text>
<text x="247.3" y="129.9" transform="rotate(-90 247.3 129.9)">AVDD</text>
<text x="252.4" y="130.1" transform="rotate(-90 252.4 130.1)">DVDD</text>
<text x="253.4" y="130.5">DRDY</text>
<text x="284.2" y="131.4" transform="rotate(-90 284.2 131.4)">10k</text>
<text x="286.7" y="130.9" transform="rotate(-90 286.7 130.9)">R6</text>
<text x="310.4" y="128">GND</text>
<text x="239.2" y="135.6">T+</text>
<text x="252.8" y="133">FAULT</text>
<text x="293.1" y="133.9" transform="rotate(-90 293.1 133.9)">10k</text>
<text x="295.6" y="133.4" transform="rotate(-90 295.6 133.4)">R7</text>
<text x="217.2" y="138.1">J2</text>
<text x="239.2" y="140.7">BIAS</text>
<text x="239.2" y="138.1">T-</text>
<text x="254.5" y="143.2">SDO</text>
<text x="254.6" y="140.7">SCK</text>
<text x="255.9" y="138.1">CS</text>
<text x="217.2" y="145.7">TC</text>
<text x="247.3" y="149.4" transform="rotate(-90 247.3 149.4)">AGND</text>
<text x="252.4" y="149.4" transform="rotate(-90 252.4 149.4)">DGND</text>
<text x="255.3" y="145.7">SDI</text>
<text x="244.3" y="159.7">GND</text>
<text x="249.4" y="159.7">GND</text>
<text x="201.3" y="166.3">3V3</text>
<text x="214" y="166.3">3V3</text>
<text x="203.2" y="173.7">C7</text>
<text x="215.9" y="173.7">C8</text>
<text x="203.2" y="178.8">100nF</text>
<text x="215.9" y="178.8">100nF</text>
<text x="201.1" y="186.4">GND</text>
<text x="213.8" y="186.4">GND</text>
</g>
<g font-size="1.3" fill="#a90000">
<text x="161.8" y="27.8">1</text>
<text x="174.5" y="27.8">5</text>
<text x="39.4" y="31.6">A4</text>
<text x="113.6" y="35.4">1</text>
<text x="118" y="32.5" transform="rotate(-90 118 32.5)">5</text>
<text x="121.2" y="35.4">6</text>
<text x="161.8" y="30.3">3</text>
<text x="249.5" y="35.4">3</text>
<text x="264" y="32.5" transform="rotate(-90 264 32.5)">2</text>
<text x="276.8" y="35.4">37</text>
<text x="39.3" y="39.2">B5</text>
<text x="39.4" y="36.7">A5</text>
<text x="113.6" y="38">3</text>
<text x="121.2" y="38">4</text>
<text x="168.8" y="37.6" transform="rotate(-90 168.8 37.6)">2</text>
<text x="248.9" y="40.5">27</text>
<text x="276.8" y="40.5">10</text>
<text x="276.8" y="38">36</text>
<text x="39.3" y="46.9">B7</text>
<text x="39.4" y="44.3">A7</text>
<text x="118" y="42.6" transform="rotate(-90 118 42.6)">2</text>
<text x="248.9" y="45.6">38</text>
<text x="248.9" y="43">39</text>
<text x="276.8" y="43">11</text>
<text x="276.8" y="45.6">13</text>
<text x="39.3" y="51.9">B6</text>
<text x="39.4" y="49.4">A6</text>
<text x="248.9" y="48.1">15</text>
<text x="249.5" y="50.7">4</text>
<text x="249.5" y="53.2">5</text>
<text x="276.8" y="48.1">14</text>
<text x="276.8" y="50.7">23</text>
<text x="276.8" y="53.2">28</text>
<text x="39.4" y="59.6">A8</text>
<text x="249.5" y="55.7">6</text>
<text x="249.5" y="58.3">7</text>
<text x="276.8" y="55.7">29</text>
<text x="276.8" y="58.3">30</text>
<text x="39.3" y="62.1">B8</text>
<text x="248.9" y="60.8">12</text>
<text x="248.9" y="63.4">17</text>
<text x="248.9" y="65.9">18</text>
<text x="276.8" y="60.8">31</text>
<text x="276.8" y="63.4">32</text>
<text x="276.8" y="65.9">33</text>
<text x="20.2" y="68.7" transform="rotate(-90 20.2 68.7)">SH</text>
<text x="27.8" y="68.6" transform="rotate(-90 27.8 68.6)">A1</text>
<text x="248.9" y="68.4">19</text>
<text x="248.9" y="71">20</text>
<text x="276.8" y="68.4">34</text>
<text x="276.8" y="71">35</text>
<text x="248.9" y="73.5">21</text>
<text x="248.9" y="76.1">22</text>
<text x="276.8" y="76.1">16</text>
<text x="276.8" y="73.5">26</text>
<text x="249.5" y="78.6">8</text>
<text x="249.5" y="81.1">9</text>
<text x="276.8" y="78.6">24</text>
<text x="276.8" y="81.1">25</text>
<text x="264" y="85.8" transform="rotate(-90 264 85.8)">1</text>
<text x="246.2" y="123.9" transform="rotate(-90 246.2 123.9)">5</text>
<text x="251.3" y="123.9" transform="rotate(-90 251.3 123.9)">8</text>
<text x="259" y="131.9">13</text>
<text x="259.6" y="129.4">7</text>
<text x="236.8" y="137">3</text>
<text x="236.8" y="134.5">4</text>
<text x="259.6" y="137">9</text>
<text x="214.5" y="139.6">1</text>
<text x="214.5" y="142.1">2</text>
<text x="236.8" y="139.6">2</text>
<text x="259" y="139.6">10</text>
<text x="259" y="142.1">11</text>
<text x="259" y="144.6">12</text>
<text x="246.2" y="151.9" transform="rotate(-90 246.2 151.9)">1</text>
<text x="251.3" y="152.5" transform="rotate(-90 251.3 152.5)">14</text>
</g>
</svg>
